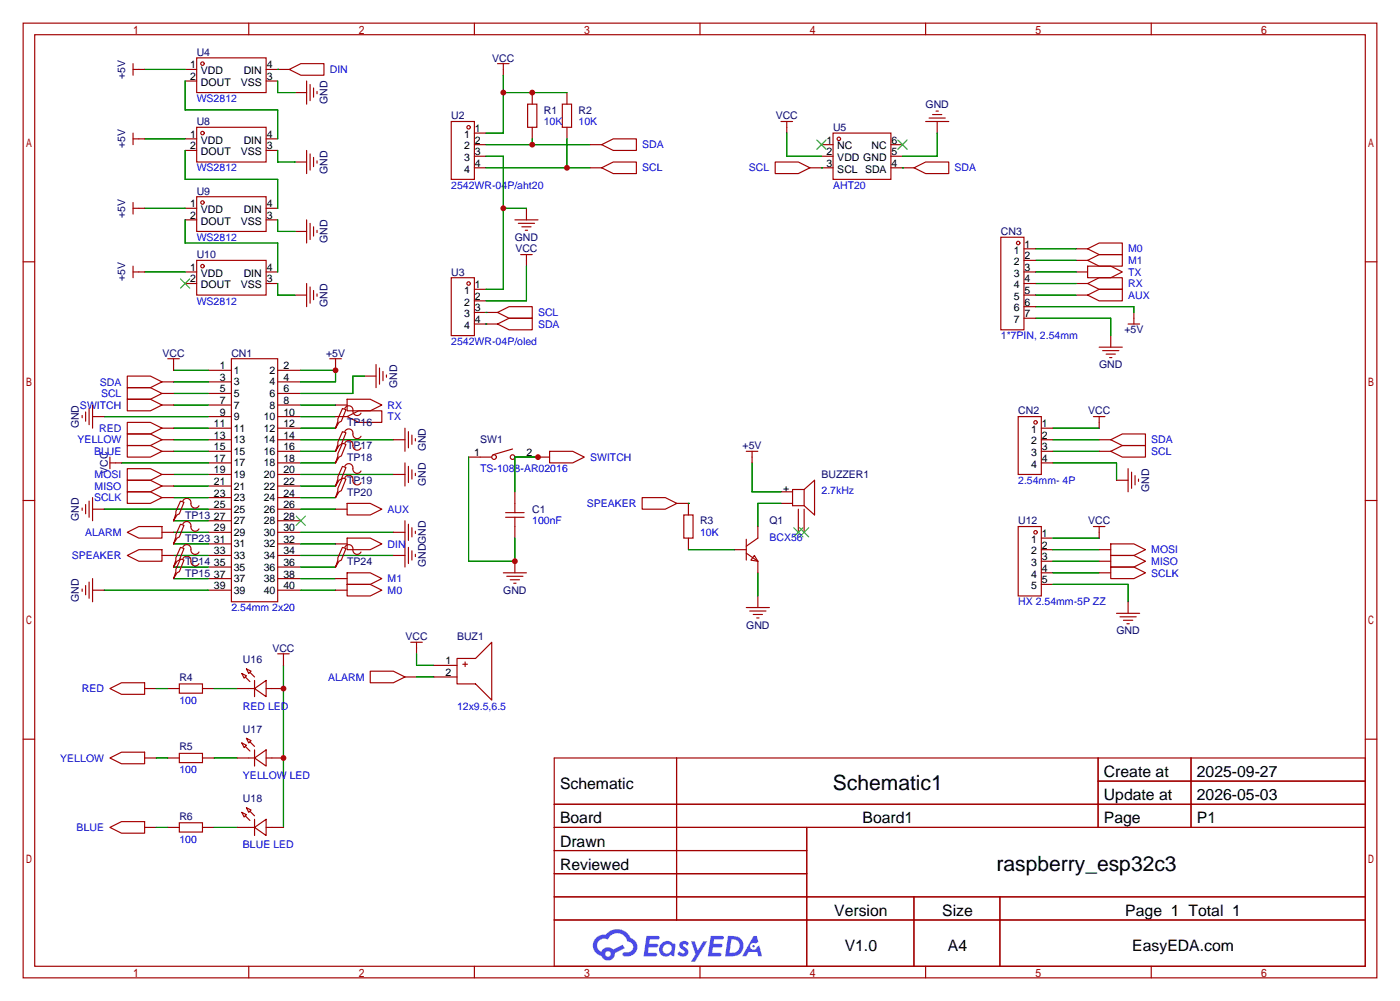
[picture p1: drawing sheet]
<svg xmlns="http://www.w3.org/2000/svg" width="307mm" height="220mm" viewBox="0 0 307 220" stroke-linecap="round" stroke-linejoin="round" font-family="sans-serif">
<g fill="none" stroke="#a10000" stroke-width=".25">
<path d="M5.1 5.1h297.2v209.5h-297.2zM7.6 7.6h292.1v204.5h-292.1zM54.6 5.1v2.5M104.1 5.1v2.5M153.7 5.1v2.5M203.2 5.1v2.5M252.7 5.1v2.5M5.1 57.5h2.5M299.7 57.5h2.6M5.1 109.9h2.5M299.7 109.9h2.6M5.1 162.2h2.5"/>
<path d="M121.7 166.4h178v45.7h-178zM121.7 176.5h178M148.5 166.4v35.5M241.1 166.4v15.2M241.1 171.4h58.6M261.5 166.4v15.2M299.7 162.2h2.6M121.7 181.6h178M121.7 186.7h55.4M121.7 196.8h178M121.7 191.8h55.4M177.1 181.6v30.5"/>
<path d="M200.6 196.8v15.3M219.5 196.8v15.3M54.6 212.1v2.5M104.1 212.1v2.5M121.7 201.9h178M153.7 212.1v2.5M203.2 212.1v2.5M252.7 212.1v2.5"/>
</g>
<g fill="#5487ff">
<path d="M149.4 206.8a1.3 1.3 0 0 1 1.8 .3l-.4 .6a.54 .54 0 0 0-.9-.3l.2 .3a1.28 1.28 0 0 1 .7 2 1.53 1.53 0 0 1-2.1-.3l.5-.6 .8 .4a.31 .31 0 0 0 .3-.2 .31 .31 0 0 0-.3-.4 1.12 1.12 0 0 1-.6-1.8z"/>
<path d="M151.7 206.6h.8l.7 2 1.2-2h.9l-2.7 4.5h-.9l1-1.6z"/>
<path d="M141.9 205.4h2.3a.46 .46 0 0 1 .5 .1 .46 .46 0 0 1 .1 .5l-.4 .2h-1.7l-.2 .9h1.7a.4 .4 0 0 1 .3 .5 .4 .4 0 0 1-.4 .3h-1.7l-.1 1.2h1.3a.46 .46 0 0 1 .5 .1 .46 .46 0 0 1 .1 .5l-.3 .2h-2.6z"/>
<path d="M156 205.4h2.3a.47 .47 0 0 1 .5 .1 .47 .47 0 0 1 .1 .5l-.4 .2h-1.7l-.1 .9h1.6a.4 .4 0 0 1 .3 .5 .4 .4 0 0 1-.4 .3h-1.7l-.1 1.2h1.3a.46 .46 0 0 1 .5 .1 .46 .46 0 0 1 .2 .5l-.4 .2h-2.6z"/>
<path d="M165.4 205.4h.7l.4 1.4-.6 .3a.75 .75 0 0 0-1.2 .3 .75 .75 0 0 0 .5 1.1 .75 .75 0 0 0 1-.7l.5-.3 .6 2.4h-.8l-.3-1h-1.8l-.6 1h-.9z"/>
<path d="M159.8 205.4l-.6 4.5h1.4a2.27 2.27 0 0 0 2.6-2.3 2.27 2.27 0 0 0-2.7-2.2zM160.6 206.2a1.5 1.5 0 0 1 1.8 1.5 1.5 1.5 0 0 1-2 1.4h-.2z"/>
<path d="M145.2 207.1a1.6 1.6 0 0 0-.3 2.2 1.6 1.6 0 0 0 2.3 .2l.8 .4 .3-2.5-.2-.2-.4-.1a1.58 1.58 0 0 0-2.5 0zM145.8 207.6a.98 .98 0 0 1 1.6 .4 .98 .98 0 0 1-1 1.3 .94 .94 0 0 1-.9-.7 .94 .94 0 0 1 .3-1z"/>
<path d="M130.9 205.8a2.37 2.37 0 0 0 1.1 4 1.54 1.54 0 0 0 1.8 1 1.54 1.54 0 0 0 1.2-1.6l2.2-1.1-.5-.7-2.1 1a1.57 1.57 0 0 0-2.6 .5 1.5 1.5 0 0 1-.7-2.1 1.5 1.5 0 0 1 2.2-.5 2.23 2.23 0 0 1 2.2-1.5 2.23 2.23 0 0 1 2 1.9 1.16 1.16 0 0 1 1.3 1.1 1.16 1.16 0 0 1-1.1 1.2h-.7a.47 .47 0 0 0-.6 .4 .47 .47 0 0 0 .5 .5 2.17 2.17 0 0 0 2.5-.9 2.17 2.17 0 0 0-.4-2.7l-.8-.4a3.2 3.2 0 0 0-5.4-.8l-1.1 .1zM132.9 209.4a.6 .6 0 0 1 1.2 0 .6 .6 0 0 1-1.2 0z"/>
<circle cx="165.4" cy="207.7" r=".28"/>
</g>
<g fill="none" stroke="#a10000" stroke-width=".25">
<path d="M29.2 15.2h2.5M29.2 14v2.5M40.6 15.2h2.6M40.6 17.8h2.6M43.2 12.7h15.2v7.6h-15.2zM58.4 15.2h5.1M58.4 17.8h2.6M63.5 15.2l2.5-1.2h5.1v2.5h-5.1zM67.3 17.8v5.1M68.1 18.5v3.6M68.8 19.3v2M109.2 14h2.6"/>
<path d="M110.5 14v2.5M29.2 29.2v2.6M29.2 30.5h2.5M40.6 30.5h2.6M40.6 33h2.6M43.2 27.9h15.2v7.7h-15.2zM58.4 30.5h2.6M58.4 33h2.6M64.8 20.3h2.5M64.8 35.6h2.5M67.3 33v5.1M68.1 33.8v3.5"/>
<path d="M68.8 34.5v2.1M69.6 20.1v.5M69.6 35.3v.5M99.1 26.7h5v12.7h-5zM104.1 29.2h2.6M104.1 31.8h2.6M104.1 34.3h2.6M104.1 36.8h2.6M115.8 22.9h2.1v5h-2.1zM116.8 20.3v2.6M116.8 27.9v2.6M123.4 22.9h2.1v5h-2.1z"/>
<path d="M124.5 20.3v2.6M124.5 27.9v2.6M129.5 31.8h2.6M129.5 36.8h2.6M132.1 36.8l2.5-1.2h5.1v2.5h-5.1zM132.1 31.8l2.5-1.3h5.1v2.5h-5.1zM170.2 35.6h5.1l2.5 1.2-2.5 1.3h-5.1zM171.4 26.7h2.6M172.7 26.7v2.5M177.8 36.8h5.1M180.3 31.8h2.6M180.3 34.3h2.6"/>
<path d="M182.9 29.2h12.7v10.2h-12.7zM195.6 31.8h2.5M195.6 34.3h2.5M195.6 36.8h5.1M200.7 36.8l2.5-1.2h5.1v2.5h-5.1zM203.2 26.7h5.1M204 25.9h3.5M204.7 25.1h2.1M205.5 24.4h.5M205.7 26.7v2.5M29.2 44.4v2.6M29.2 58.4v2.6"/>
<path d="M29.2 45.7h2.5M29.2 59.7h2.5M40.6 48.3h2.6M40.6 45.7h2.6M40.6 59.7h2.6M43.2 43.2h15.2v7.6h-15.2zM43.2 57.1h15.2v7.7h-15.2zM58.4 48.3h2.6M58.4 45.7h2.6M58.4 59.7h2.6M64.8 50.8h2.5M67.3 48.3v5"/>
<path d="M68.1 49v3.6M68.8 49.8v2M69.6 50.5v.6M113 48.3h5.1M113.8 49h3.5M114.3 55.9h2.5M114.6 49.8h2M115.3 50.5h.5M115.6 45.7v2.6M115.6 55.9v2.5M219.7 52.1h5.1v20.3h-5.1zM224.8 59.7h2.5"/>
<path d="M224.8 54.6h2.5M224.8 57.1h2.5M236.2 59.7h2.6M236.2 54.6h2.6M236.2 57.1h2.6M238.8 54.6l2.5-1.3h5.1v2.6h-5.1zM238.8 57.1l2.5-1.2h5.1v2.5h-5.1zM238.8 58.4h5l2.6 1.3-2.6 1.3h-5zM36.8 78.7h2.6M38.1 78.7v2.6M40.6 62.2h2.6M50.8 78.7h10.2v53.4h-10.2z"/>
<path d="M58.4 62.2h2.6M64.8 64.8h2.5M67.3 62.2v5.1M68.1 63v3.5M68.8 63.8v2M69.6 64.5v.5M72.4 78.7h2.5M73.7 78.7v2.6M99.1 61h5v12.7h-5zM104.1 63.5h2.6M104.1 66h2.6M104.1 68.6h5.1"/>
<path d="M104.1 71.1h5.1M109.2 71.1l2.6-1.3h5v2.6h-5zM109.2 68.6l2.6-1.3h5v2.5h-5zM224.8 64.8h2.5M224.8 62.2h2.5M224.8 67.3h2.5M224.8 69.8h2.5M236.2 64.8h2.6M236.2 62.2h2.6M238.8 62.2l2.5-1.2h5.1v2.5h-5.1zM238.8 64.8l2.5-1.3h5.1v2.5h-5.1zM241.3 76.2h5.1"/>
<path d="M242.1 77h3.5M242.8 77.7h2.1M243.6 78.5h.5M243.8 73.7v2.5M247.6 71.1h2.6M248.9 68.6v2.5M18 91.2v.5M18.8 90.4v2.1M19.6 89.7v3.5M20.3 91.4h2.6M20.3 88.9v5.1M27.9 85.1h5.1l2.6 1.3-2.6 1.2h-5.1z"/>
<path d="M27.9 82.5h5.1l2.6 1.3-2.6 1.3h-5.1zM27.9 92.7h5.1l2.6 1.3-2.6 1.2h-5.1zM27.9 95.2h5.1l2.6 1.3-2.6 1.3h-5.1zM27.9 97.8h5.1l2.6 1.3-2.6 1.2h-5.1zM27.9 87.6h5.1l2.6 1.3-2.6 1.3h-5.1zM35.6 99.1h2.5M35.6 96.5h2.5M35.6 94h2.5M35.6 88.9h2.5M35.6 86.4h2.5M35.6 83.8h2.5M45.7 99.1h5.1"/>
<path d="M45.7 96.5h5.1M45.7 94h5.1M45.7 91.4h5.1M45.7 88.9h5.1M45.7 86.4h5.1M45.7 83.8h5.1M45.7 81.3h5.1M61 99.1h5M61 96.5h5M61 94h5M61 91.4h5M61 88.9h5"/>
<path d="M61 86.4h5M61 83.8h5M61 81.3h5M73.7 91.4h2.5M73.7 88.9h2.5M73.7 93.7v.3M73.7 98.8v.3M75.2 89.7l.7 .2-1 2.6-.5 .2-.7 1.3 .5-1.5v-.6zM75.2 94.7l.7 .3-1 2.5-.5 .3-.7 1.3 .5-1.6v-.5zM75.2 97.3l.7 .2-1 2.6-.5 .2-.7 1.3 .5-1.5v-.5zM75.7 89.7a.93 .93 0 0 1 1.1-.6 .93 .93 0 0 1 .7 1.1 .94 .94 0 0 0 .6 1 .94 .94 0 0 0 1.1-.5M75.7 94.7a.93 .93 0 0 1 1.1-.5 .93 .93 0 0 1 .7 1 .94 .94 0 0 0 .6 1 .94 .94 0 0 0 1.1-.4"/>
<path d="M75.7 97.3a.93 .93 0 0 1 1.1-.6 .93 .93 0 0 1 .7 1.1 .94 .94 0 0 0 .6 1 .94 .94 0 0 0 1.1-.5M76.2 91.4l2.5-1.2h5.1v2.5h-5.1zM76.2 87.6h5.1l2.5 1.3-2.5 1.3h-5.1zM80 82.5h2.5M82.5 80v5.1M83.3 80.8v3.5M84.1 81.5v2.1M84.8 82.3v.5M86.4 96.5h2.5M88.9 94v5.1M89.7 94.7v3.6M90.4 95.5v2"/>
<path d="M91.2 96.3v.5M112.5 98.6l-4.3 1.2M120.6 99.1h5.1l2.6 1.2-2.6 1.3h-5.1zM163.8 99.1h2.6M165.1 99.1v2.5M223.5 91.4h5.1v12.7h-5.1zM228.6 99.1h2.5M228.6 96.5h2.5M228.6 94h2.5M240 91.4h2.6M241.3 99.1h2.5M241.3 96.5h2.5"/>
<path d="M241.3 91.4v2.6M243.8 99.1l2.6-1.3h5.1v2.5h-5.1zM243.8 96.5l2.6-1.3h5.1v2.6h-5.1zM18 111.5v.5M18.8 110.7v2.1M19.6 110v3.5M20.3 111.8h2.6M20.3 109.2v5.1M24.1 101.6h2.6M24.1 100.3v2.6M27.9 116.8l2.6-1.2h5.1v2.5h-5.1zM27.9 102.9h5.1l2.6 1.2-2.6 1.3h-5.1z"/>
<path d="M27.9 105.4h5.1l2.6 1.3-2.6 1.2h-5.1zM27.9 107.9h5.1l2.6 1.3-2.6 1.3h-5.1zM35.6 116.8h2.5M35.6 109.2h2.5M35.6 106.7h2.5M35.6 104.1h2.5M38.1 114v.3M38.1 119.1v.3M39.6 110l.8 .2-1 2.6-.5 .2-.8 1.3 .5-1.5v-.5zM39.6 115.1l.8 .2-1 2.6-.5 .2-.8 1.3 .5-1.5v-.6zM40.1 110a.93 .93 0 0 1 1.2-.6 .93 .93 0 0 1 .6 1.1 .94 .94 0 0 0 .7 1 .94 .94 0 0 0 1.1-.5M40.1 115.1a.93 .93 0 0 1 1.2-.6 .93 .93 0 0 1 .6 1.1 .94 .94 0 0 0 .7 1 .94 .94 0 0 0 1.1-.5"/>
<path d="M45.7 119.4h5.1M45.7 116.8h5.1M45.7 114.3h5.1M45.7 111.8h5.1M45.7 109.2h5.1M45.7 106.7h5.1M45.7 104.1h5.1M45.7 101.6h5.1M61 119.4h5M61 116.8h5M61 114.3h5M61 111.8h5"/>
<path d="M61 109.2h5M61 106.7h5M61 104.1h5M61 101.6h5M73.7 119.4h2.5M73.7 111.8h2.5M73.7 101.3v.3M73.7 106.4v.3M73.7 109v.2M75.2 102.4l.7 .2-1 2.6-.5 .2-.7 1.3 .5-1.5v-.6zM75.2 104.9l.7 .3-1 2.5-.5 .2-.7 1.3 .5-1.5v-.5zM75.7 102.4a.93 .93 0 0 1 1.1-.6 .93 .93 0 0 1 .7 1.1 .94 .94 0 0 0 .6 1 .94 .94 0 0 0 1.1-.5"/>
<path d="M75.7 104.9a.93 .93 0 0 1 1.1-.6 .93 .93 0 0 1 .7 1.1 .94 .94 0 0 0 .6 1 .94 .94 0 0 0 1.1-.5M76.2 118.1h5.1l2.5 1.3-2.5 1.2h-5.1zM76.2 110.5h5.1l2.5 1.3-2.5 1.2h-5.1zM86.4 116.8h2.5M86.4 104.1h2.5M88.9 101.6v5.1M88.9 114.3v10.2M89.7 102.4v3.5M89.7 115.1v3.5M90.4 103.1v2.1M90.4 115.8v2.1M91.2 103.9v.5"/>
<path d="M91.2 116.6v.5M102.9 100.3h5M111 112.5h4.1M111 113.5h4.1M113 107.9v4.6M113 113.5v4.6M113 100.3h7.6M141 109.2h5l2.6 1.3-2.6 1.3h-5zM148.6 110.5h2.5v2.5M150.1 113h2v5.1h-2zM151.1 118.1v2.5M163.8 118.4v4.5"/>
<path d="M166.4 115.6v2.5l-2.6 1.8M171.4 107.9h2.6M171.4 110.5h2.6M175.3 111.8v5M176.5 107.4l2.3-2v7.6l-2.3-2M176.5 107.4v3.6M176.5 111.8v5M176.5 107.4h-2.5v3.6h2.5M223.5 115.6h5.1v15.2h-5.1zM228.6 101.6h2.5M228.6 118.1h2.5M240 115.6h2.6"/>
<path d="M241.3 115.6v2.5M243.8 119.4h5.1l2.6 1.2-2.6 1.3h-5.1zM245.1 105.4h2.5M247.6 102.9v5M248.4 103.6v3.6M249.2 104.4v2M249.9 105.2v.5M18 129.3v.5M18.8 128.5v2.1M19.6 127.8v3.5M20.3 129.5h2.6M20.3 127v5.1"/>
<path d="M27.9 121.9l2.6-1.3h5.1v2.6h-5.1zM35.6 121.9h2.5M38.1 124.2v.3M38.1 126.7v.3M39.6 120.1l.8 .3-1 2.5-.5 .3-.8 1.3 .5-1.6v-.5zM39.6 122.7l.8 .2-1 2.6-.5 .2-.8 1.3 .5-1.5v-.5zM40.1 120.1a.93 .93 0 0 1 1.2-.5 .93 .93 0 0 1 .6 1 .94 .94 0 0 0 .7 1 .94 .94 0 0 0 1.1-.4M40.1 122.7a.93 .93 0 0 1 1.2-.6 .93 .93 0 0 1 .6 1.1 .94 .94 0 0 0 .7 1 .94 .94 0 0 0 1.1-.5M45.7 129.5h5.1M45.7 127h5.1M45.7 124.5h5.1M45.7 121.9h5.1"/>
<path d="M61 129.5h5M61 127h5M61 124.5h5M61 121.9h5M73.7 129.5h2.5M73.7 127h2.5M73.7 124.2v.3M75.2 120.1l.7 .3-1 2.5-.5 .3-.7 1.3 .5-1.6v-.5zM75.7 120.1a.93 .93 0 0 1 1.1-.5 .93 .93 0 0 1 .7 1 .94 .94 0 0 0 .6 1 .94 .94 0 0 0 1.1-.4M76.2 128.3h5.1l2.5 1.2-2.5 1.3h-5.1zM76.2 125.7h5.1l2.5 1.3-2.5 1.3h-5.1zM86.4 121.9h2.5"/>
<path d="M89.7 120.1v3.6M90.4 120.9v2M91.2 121.7v.5M110.5 125.7h5.1M111.3 126.5h3.5M112 127.3h2M112.8 128h.5M113 123.2v2.5M161.3 120.6h2.5M163.8 133.3h5.1M163.8 121.4l2.6 1.8M164.6 134.1h3.5"/>
<path d="M165.4 134.9h2M165.6 121.9l.8 1.3-1.6-.3zM166.1 135.6h.5M166.4 123.2v2.5M166.4 130.8v2.5M228.6 125.7h2.5M228.6 120.6h2.5M228.6 123.2h2.5M228.6 128.3h2.5M241.3 125.7h2.5M241.3 120.6h2.5M241.3 123.2h2.5"/>
<path d="M243.8 121.9h5.1l2.6 1.3-2.6 1.3h-5.1zM243.8 124.5h5.1l2.6 1.2-2.6 1.3h-5.1zM245.1 134.6h5.1M245.9 135.4h3.5M246.6 136.1h2.1M247.4 136.9h.5M247.6 132.1v2.5M24.1 151.1l2.6-1.2h5v2.5h-5zM31.7 151.1h2.6M36.8 151.1h2.6M39.4 150.1h5v2h-5zM44.4 151.1h2.6"/>
<path d="M52.1 151.1h3.8M53.1 147.8l1 .5-.5 .5zM53.8 148.6l1.1 1M54.1 146.8l1 .5-.5 .5zM54.9 147.6l1 1M55.9 151.1l2.5-1.7v3.5zM55.9 149.4v3.5M58.4 151.1h3.8M61 143.5h2.5M62.2 143.5v2.5M81.3 147.3h5.1l2.5 1.3-2.5 1.3h-5.1zM88.9 148.6h2.5"/>
<path d="M90.2 141h2.5M91.4 141v2.5M95.2 148.6h5.1M95.2 146h5.1M100.3 144.5h4.1l3.5-3.5v12.7l-3.5-3.6h-4.1zM101.6 145.8h1M102.1 145.3v1M24.1 166.4l2.6-1.3h5v2.5h-5zM31.7 166.4h2.6M36.8 166.4h2.6M39.4 165.4h5v2h-5zM44.4 166.4h2.6"/>
<path d="M52.1 166.4h3.8M53.1 163.1l1 .5-.5 .5zM53.1 178.3l1 .5-.5 .5zM53.8 163.8l1.1 1M53.8 179.1l1.1 1M54.1 162.1l1 .5-.5 .5zM54.1 177.3l1 .5-.5 .5zM54.9 162.8l1 1M54.9 178.1l1 1M55.9 166.4l2.5-1.8v3.5zM55.9 164.6v3.5M55.9 179.8v3.6"/>
<path d="M58.4 166.4h3.8M24.1 181.6l2.6-1.3h5v2.6h-5zM31.7 181.6h2.6M36.8 181.6h2.6M39.4 180.6h5v2h-5zM44.4 181.6h2.6M52.1 181.6h3.8M55.9 181.6l2.5-1.8v3.6zM58.4 181.6h3.8"/>
<circle cx="44.4" cy="14" r=".38"/>
<circle cx="44.4" cy="29.2" r=".38"/>
<circle cx="102.9" cy="27.9" r=".38"/>
<circle cx="184.1" cy="30.5" r=".38"/>
<circle cx="44.4" cy="44.4" r=".38"/>
<circle cx="44.4" cy="58.4" r=".38"/>
<circle cx="223.5" cy="53.3" r=".38"/>
<circle cx="102.9" cy="62.2" r=".38"/>
<circle cx="227.3" cy="92.7" r=".38"/>
<circle cx="108.5" cy="100.3" r=".51"/>
<circle cx="112.5" cy="100.3" r=".51"/>
<circle cx="227.3" cy="116.8" r=".38"/>
</g>
<path d="M179.3 30.7l2.1 2.1M181.4 30.7l-2.1 2.1M197.1 30.7l2 2.1M199.1 30.7l-2 2.1M39.6 61.2l2.1 2M41.7 61.2l-2.1 2M65 113.3l2.1 2M67.1 113.3l-2.1 2M174.2 115.8l2.1 2.1M175.5 115.8l2 2.1M176.3 115.8l-2.1 2.1M177.5 115.8l-2 2.1" fill="none" stroke="#3c3" stroke-width=".25"/>
<g fill="none" stroke="#008700" stroke-width=".25">
<path d="M31.7 15.2h8.9M40.6 17.8v6.3h20.4v6.4M61 15.2h.1M61 17.8v2.5h3.8M110.5 16.5v12.7h-3.8M31.7 30.5h8.9M40.6 33v6.4h20.4v6.3M61 33v2.6h3.8M106.7 34.3h3.8v29.2h-3.8M106.7 31.8h22.8M106.7 36.8h22.8M110.5 20.3h14"/>
<path d="M116.8 30.5v1.3M124.5 30.5v6.3M172.7 29.2v5.1h7.6M180.3 36.8h.1M198.1 36.8h.1M205.7 29.2v5.1h-7.6M31.7 45.7h8.9M31.7 59.7h8.9M40.6 48.3v5h20.4v6.4M61 48.3v2.5h3.8M110.5 45.7h5.1M115.6 58.4v7.6h-8.9"/>
<path d="M227.3 59.7h8.9M227.3 54.6h8.9M227.3 57.1h8.9M61 62.2v2.6h3.8M106.7 68.6h.1M106.7 71.1h.1M227.3 64.8h8.9M227.3 69.8h16.5v3.9M227.3 67.3h21.6v1.3M227.3 62.2h8.9M22.9 91.4h22.8M38.1 81.3h7.6"/>
<path d="M38.1 83.8h7.6M38.1 86.4h7.6M38.1 88.9h7.6M38.1 94h7.6M38.1 96.5h7.6M38.1 99.1h7.6M66 81.3h7.7v2.5h-7.7M66 88.9h7.7M66 91.4h7.7M66 94h7.7M66 96.5h20.4M66 99.1h7.7"/>
<path d="M80 82.5h-2.5v3.9h-11.5M231.1 94h10.2M231.1 96.5h10.2M231.1 99.1h10.2M22.9 111.8h22.8M26.7 101.6h19M38.1 104.1h7.6M38.1 106.7h7.6M38.1 109.2h7.6M38.1 114.3h7.6M38.1 116.8h7.6M38.1 119.4h7.6"/>
<path d="M66 101.6h7.7M66 104.1h20.4M66 106.7h7.7M66 109.2h7.7M66 111.8h7.7M66 116.8h20.4M66 119.4h7.7M102.9 100.3v22.9h10.1v-5.1M118.1 100.3h-5.1v7.6M151.1 110.5h.1M165.1 101.6v6.3h6.3M171.4 110.5h-5v5.1"/>
<path d="M231.1 101.6h14v3.8M231.1 118.1h10.2M22.9 129.5h22.8M38.1 121.9h7.6M38.1 124.5h7.6M38.1 127h7.6M66 121.9h20.4M66 124.5h7.7M66 127h7.7M66 129.5h7.7M151.1 120.6h10.2M166.4 125.7v5.1"/>
<path d="M231.1 123.2h10.2M231.1 120.6h10.2M231.1 125.7h10.2M231.1 128.3h16.5v3.8M34.3 151.1h2.5M47 151.1h5.1M62.2 146v35.6M91.4 143.5v2.5h3.8M91.4 148.6h3.8M34.3 166.4h2.5M47 166.4h5.1M34.3 181.6h2.5"/>
<path d="M47 181.6h5.1"/>
</g>
<g fill="#c00">
<circle cx="113" cy="123.2" r=".63"/>
<circle cx="118.1" cy="100.3" r=".63"/>
<circle cx="110.5" cy="45.7" r=".63"/>
<circle cx="110.5" cy="20.3" r=".63"/>
<circle cx="116.8" cy="20.3" r=".63"/>
<circle cx="116.8" cy="31.7" r=".63"/>
<circle cx="124.5" cy="36.8" r=".63"/>
<circle cx="73.7" cy="81.3" r=".63"/>
<circle cx="62.2" cy="151.1" r=".63"/>
<circle cx="62.2" cy="166.4" r=".63"/>
</g>
<g font-size="4.6">
<text x="182.9" y="173.5">Schematic1</text>
<text x="218.8" y="191.3">raspberry_esp32c3</text>
</g>
<g font-size="3.5">
<text x="122.9" y="173.1">Schematic</text>
<text x="242.3" y="170.6">Create at</text>
<text x="262.7" y="170.6">2025-09-27</text>
<text x="242.3" y="175.7">Update at</text>
<text x="262.7" y="175.7">2026-05-03</text>
<text x="122.9" y="180.7">Board</text>
<text x="122.9" y="185.8">Drawn</text>
<text x="189.3" y="180.7">Board1</text>
<text x="242.3" y="180.7">Page</text>
<text x="262.7" y="180.7">P1</text>
<text x="122.9" y="190.9">Reviewed</text>
<text x="183.1" y="201.1">Version</text>
<text x="206.8" y="201.1">Size</text>
<text x="247" y="201.1">Page 1 Total 1</text>
<text x="185.4" y="208.7">V1.0</text>
<text x="208.1" y="208.7">A4</text>
<text x="248.6" y="208.7">EasyEDA.com</text>
</g>
<g font-size="2.3" fill="#000080">
<text x="27.5" y="17.3" transform="rotate(-90 27.5 17.3)">+5V</text>
<text x="43.2" y="12.2">U4</text>
<text x="108.1" y="13.5">VCC</text>
<text x="71.9" y="22.9" transform="rotate(-90 71.9 22.9)">GND</text>
<text x="203.2" y="23.7">GND</text>
<text x="43.2" y="27.5">U8</text>
<text x="99.1" y="26.2">U2</text>
<text x="119.4" y="24.9">R1</text>
<text x="127" y="24.9">R2</text>
<text x="170.3" y="26.2">VCC</text>
<text x="182.9" y="28.7">U5</text>
<text x="27.5" y="32.6" transform="rotate(-90 27.5 32.6)">+5V</text>
<text x="71.9" y="38.1" transform="rotate(-90 71.9 38.1)">GND</text>
<text x="27.5" y="47.8" transform="rotate(-90 27.5 47.8)">+5V</text>
<text x="43.2" y="42.7">U9</text>
<text x="71.9" y="53.4" transform="rotate(-90 71.9 53.4)">GND</text>
<text x="113" y="52.9">GND</text>
<text x="219.7" y="51.6">CN3</text>
<text x="43.2" y="56.7">U10</text>
<text x="113.1" y="55.4">VCC</text>
<text x="27.5" y="61.8" transform="rotate(-90 27.5 61.8)">+5V</text>
<text x="99.1" y="60.5">U3</text>
<text x="71.9" y="67.3" transform="rotate(-90 71.9 67.3)">GND</text>
<text x="246.8" y="73.2">+5V</text>
<text x="35.7" y="78.3">VCC</text>
<text x="50.8" y="78.3">CN1</text>
<text x="71.6" y="78.3">+5V</text>
<text x="241.3" y="80.8">GND</text>
<text x="87.2" y="85.1" transform="rotate(-90 87.2 85.1)">GND</text>
<text x="17.3" y="94" transform="rotate(-90 17.3 94)">GND</text>
<text x="76.2" y="93.5">TP16</text>
<text x="223.5" y="91">CN2</text>
<text x="238.9" y="91">VCC</text>
<text x="76.2" y="98.6">TP17</text>
<text x="76.2" y="101.1">TP18</text>
<text x="93.5" y="99.1" transform="rotate(-90 93.5 99.1)">GND</text>
<text x="105.4" y="97.3">SW1</text>
<text x="163" y="98.6">+5V</text>
<text x="23.7" y="104" transform="rotate(-90 23.7 104)">VCC</text>
<text x="76.2" y="106.2">TP19</text>
<text x="93.5" y="106.7" transform="rotate(-90 93.5 106.7)">GND</text>
<text x="180.3" y="104.9">BUZZER1</text>
<text x="252.3" y="108" transform="rotate(-90 252.3 108)">GND</text>
<text x="40.6" y="113.8">TP13</text>
<text x="76.2" y="108.8">TP20</text>
<text x="116.8" y="112.6">C1</text>
<text x="17.3" y="114.3" transform="rotate(-90 17.3 114.3)">GND</text>
<text x="40.6" y="118.9">TP23</text>
<text x="153.7" y="115.1">R3</text>
<text x="168.9" y="115.1">Q1</text>
<text x="223.5" y="115.1">U12</text>
<text x="238.9" y="115.1">VCC</text>
<text x="40.6" y="124">TP14</text>
<text x="76.2" y="124">TP24</text>
<text x="93.5" y="124.5" transform="rotate(-90 93.5 124.5)">GNDGND</text>
<text x="40.6" y="126.5">TP15</text>
<text x="110.5" y="130.3">GND</text>
<text x="17.3" y="132.1" transform="rotate(-90 17.3 132.1)">GND</text>
<text x="163.8" y="138">GND</text>
<text x="59.8" y="143">VCC</text>
<text x="89" y="140.5">VCC</text>
<text x="100.3" y="140.5">BUZ1</text>
<text x="245.1" y="139.2">GND</text>
<text x="39.4" y="149.4">R4</text>
<text x="53.3" y="145.6">U16</text>
<text x="53.3" y="160.8">U17</text>
<text x="39.4" y="164.6">R5</text>
<text x="39.4" y="179.9">R6</text>
<text x="53.3" y="176.1">U18</text>
</g>
<g font-size="2.3">
<text x="41.8" y="15">1</text>
<text x="41.8" y="17.6">2</text>
<text x="44.1" y="16.3">VDD</text>
<text x="53.5" y="16.3">DIN</text>
<text x="58.5" y="17.6">3</text>
<text x="58.5" y="15">4</text>
<text x="44.1" y="18.8">DOUT</text>
<text x="52.9" y="18.8">VSS</text>
<text x="104.3" y="29">1</text>
<text x="41.8" y="30.3">1</text>
<text x="41.8" y="32.8">2</text>
<text x="44.1" y="31.5">VDD</text>
<text x="44.1" y="34.1">DOUT</text>
<text x="52.9" y="34.1">VSS</text>
<text x="53.5" y="31.5">DIN</text>
<text x="58.5" y="32.8">3</text>
<text x="58.5" y="30.3">4</text>
<text x="101.9" y="30.3">1</text>
<text x="101.9" y="32.8">2</text>
<text x="101.9" y="35.3">3</text>
<text x="104.3" y="31.5">2</text>
<text x="104.3" y="34.1">3</text>
<text x="181.5" y="31.5">1</text>
<text x="181.5" y="34.1">2</text>
<text x="183.8" y="32.8">NC</text>
<text x="183.8" y="35.3">VDD GND</text>
<text x="191.3" y="32.8">NC</text>
<text x="195.7" y="34.1">5</text>
<text x="195.7" y="31.5">6</text>
<text x="101.9" y="37.9">4</text>
<text x="104.3" y="36.6">4</text>
<text x="181.5" y="36.6">3</text>
<text x="183.8" y="37.9">SCL SDA</text>
<text x="195.7" y="36.6">4</text>
<text x="41.8" y="45.5">1</text>
<text x="44.1" y="46.8">VDD</text>
<text x="53.5" y="46.8">DIN</text>
<text x="58.5" y="45.5">4</text>
<text x="41.8" y="48">2</text>
<text x="44.1" y="49.3">DOUT</text>
<text x="52.9" y="49.3">VSS</text>
<text x="58.5" y="48">3</text>
<text x="41.8" y="59.5">1</text>
<text x="58.5" y="59.5">4</text>
<text x="222.6" y="55.7">1</text>
<text x="222.6" y="58.2">2</text>
<text x="224.9" y="54.4">1</text>
<text x="224.9" y="56.9">2</text>
<text x="224.9" y="59.5">3</text>
<text x="41.8" y="62">2</text>
<text x="44.1" y="60.7">VDD</text>
<text x="44.1" y="63.3">DOUT</text>
<text x="52.9" y="63.3">VSS</text>
<text x="53.5" y="60.7">DIN</text>
<text x="58.5" y="62">3</text>
<text x="101.9" y="64.5">1</text>
<text x="104.3" y="63.3">1</text>
<text x="104.3" y="65.8">2</text>
<text x="222.6" y="60.7">3</text>
<text x="222.6" y="63.3">4</text>
<text x="222.6" y="65.8">5</text>
<text x="224.9" y="62">4</text>
<text x="224.9" y="64.5">5</text>
<text x="101.9" y="67.1">2</text>
<text x="101.9" y="69.6">3</text>
<text x="104.3" y="68.4">3</text>
<text x="104.3" y="70.9">4</text>
<text x="222.6" y="68.4">6</text>
<text x="222.6" y="70.9">7</text>
<text x="224.9" y="67.1">6</text>
<text x="224.9" y="69.6">7</text>
<text x="101.9" y="72.2">4</text>
<text x="48.2" y="83.6">3</text>
<text x="48.2" y="81.1">1</text>
<text x="51.3" y="82.1">1</text>
<text x="59.2" y="82.1">2</text>
<text x="62.2" y="83.6">4</text>
<text x="62.2" y="81.1">2</text>
<text x="48.2" y="88.7">7</text>
<text x="48.2" y="86.1">5</text>
<text x="51.3" y="89.7">7</text>
<text x="51.3" y="87.1">5</text>
<text x="51.3" y="84.6">3</text>
<text x="59.2" y="89.7">8</text>
<text x="59.2" y="87.1">6</text>
<text x="59.2" y="84.6">4</text>
<text x="62.2" y="88.7">8</text>
<text x="62.2" y="86.1">6</text>
<text x="47" y="93.8">11</text>
<text x="48.2" y="91.2">9</text>
<text x="51.3" y="94.8">11</text>
<text x="51.3" y="92.2">9</text>
<text x="57.9" y="94.8">12</text>
<text x="57.9" y="92.2">10</text>
<text x="62.2" y="93.8">12</text>
<text x="62.2" y="91.2">10</text>
<text x="226.4" y="95">1</text>
<text x="228.7" y="93.8">1</text>
<text x="47" y="101.4">17</text>
<text x="47" y="98.8">15</text>
<text x="47" y="96.3">13</text>
<text x="51.3" y="99.8">15</text>
<text x="51.3" y="97.3">13</text>
<text x="57.9" y="99.8">16</text>
<text x="57.9" y="97.3">14</text>
<text x="62.2" y="101.4">18</text>
<text x="62.2" y="98.8">16</text>
<text x="62.2" y="96.3">14</text>
<text x="104.1" y="100.1">1</text>
<text x="115.6" y="100.1">2</text>
<text x="226.4" y="100.1">3</text>
<text x="226.4" y="97.6">2</text>
<text x="228.7" y="101.4">4</text>
<text x="228.7" y="98.8">3</text>
<text x="228.7" y="96.3">2</text>
<text x="47" y="106.5">21</text>
<text x="47" y="103.9">19</text>
<text x="51.3" y="107.5">21</text>
<text x="51.3" y="104.9">19</text>
<text x="51.3" y="102.4">17</text>
<text x="57.9" y="107.5">22</text>
<text x="57.9" y="104.9">20</text>
<text x="57.9" y="102.4">18</text>
<text x="62.2" y="106.5">22</text>
<text x="62.2" y="103.9">20</text>
<text x="172" y="108">+</text>
<text x="226.4" y="102.6">4</text>
<text x="47" y="111.5">25</text>
<text x="47" y="109">23</text>
<text x="51.3" y="112.5">25</text>
<text x="51.3" y="110">23</text>
<text x="57.9" y="112.5">26</text>
<text x="57.9" y="110">24</text>
<text x="62.2" y="111.5">26</text>
<text x="62.2" y="109">24</text>
<text x="47" y="119.2">31</text>
<text x="47" y="116.6">29</text>
<text x="47" y="114.1">27</text>
<text x="51.3" y="117.6">29</text>
<text x="51.3" y="115.1">27</text>
<text x="57.9" y="117.6">30</text>
<text x="57.9" y="115.1">28</text>
<text x="62.2" y="119.2">32</text>
<text x="62.2" y="116.6">30</text>
<text x="62.2" y="114.1">28</text>
<text x="226.4" y="119.2">1</text>
<text x="228.7" y="117.9">1</text>
<text x="47" y="124.2">35</text>
<text x="47" y="121.7">33</text>
<text x="51.3" y="125.2">35</text>
<text x="51.3" y="122.7">33</text>
<text x="51.3" y="120.2">31</text>
<text x="57.9" y="125.2">36</text>
<text x="57.9" y="122.7">34</text>
<text x="57.9" y="120.2">32</text>
<text x="62.2" y="124.2">36</text>
<text x="62.2" y="121.7">34</text>
<text x="226.4" y="121.7">2</text>
<text x="226.4" y="124.2">3</text>
<text x="228.7" y="120.4">2</text>
<text x="228.7" y="123">3</text>
<text x="228.7" y="125.5">4</text>
<text x="47" y="129.3">39</text>
<text x="47" y="126.8">37</text>
<text x="51.3" y="130.3">39</text>
<text x="51.3" y="127.8">37</text>
<text x="57.9" y="130.3">40</text>
<text x="57.9" y="127.8">38</text>
<text x="62.2" y="129.3">40</text>
<text x="62.2" y="126.8">38</text>
<text x="226.4" y="126.8">4</text>
<text x="226.4" y="129.3">5</text>
<text x="228.7" y="128">5</text>
<text x="97.8" y="145.8">1</text>
<text x="97.8" y="148.4">2</text>
</g>
<g font-size="2.3" fill="#00f">
<text x="72.4" y="16">DIN</text>
<text x="43.2" y="22.4">WS2812</text>
<text x="119.4" y="27.5">10K</text>
<text x="127" y="27.5">10K</text>
<text x="141" y="32.6">SDA</text>
<text x="43.2" y="37.6">WS2812</text>
<text x="99.1" y="41.4">2542WR-04P/aht20</text>
<text x="141" y="37.6">SCL</text>
<text x="164.4" y="37.6">SCL</text>
<text x="182.9" y="41.4">AHT20</text>
<text x="209.5" y="37.6">SDA</text>
<text x="43.2" y="52.9">WS2812</text>
<text x="247.6" y="55.4">M0</text>
<text x="247.6" y="58">M1</text>
<text x="247.6" y="63">RX</text>
<text x="247.6" y="65.6">AUX</text>
<text x="247.6" y="60.5">TX</text>
<text x="43.2" y="66.8">WS2812</text>
<text x="118.1" y="71.9">SDA</text>
<text x="118.1" y="69.4">SCL</text>
<text x="99.1" y="75.7">2542WR-04P/oled</text>
<text x="219.7" y="74.5">1*7PIN, 2.54mm</text>
<text x="17.6" y="89.7">SWITCH</text>
<text x="21.9" y="84.6">SDA</text>
<text x="22.2" y="87.2">SCL</text>
<text x="85.1" y="89.7">RX</text>
<text x="21.8" y="94.8">RED</text>
<text x="85.1" y="92.2">TX</text>
<text x="17" y="97.3">YELLOW</text>
<text x="20.6" y="99.9">BLUE</text>
<text x="129.5" y="101.1">SWITCH</text>
<text x="252.7" y="99.9">SCL</text>
<text x="252.7" y="97.3">SDA</text>
<text x="20.8" y="104.9">MOSI</text>
<text x="20.8" y="107.5">MISO</text>
<text x="105.4" y="103.7">TS-1088-AR02016</text>
<text x="223.5" y="106.2">2.54mm- 4P</text>
<text x="20.6" y="110">SCLK</text>
<text x="85.1" y="112.6">AUX</text>
<text x="128.8" y="111.3">SPEAKER</text>
<text x="180.3" y="108.5">2.7kHz</text>
<text x="18.7" y="117.6">ALARM</text>
<text x="116.8" y="115.1">100nF</text>
<text x="153.7" y="117.6">10K</text>
<text x="168.9" y="118.7">BCX56</text>
<text x="15.8" y="122.7">SPEAKER</text>
<text x="85.1" y="120.2">DIN</text>
<text x="252.7" y="121.5">MOSI</text>
<text x="252.7" y="124">MISO</text>
<text x="85.1" y="130.3">M0</text>
<text x="85.1" y="127.8">M1</text>
<text x="252.7" y="126.5">SCLK</text>
<text x="50.8" y="134.2">2.54mm 2x20</text>
<text x="223.5" y="132.9">HX 2.54mm-5P ZZ</text>
<text x="72.1" y="149.4">ALARM</text>
<text x="18" y="151.9">RED</text>
<text x="39.4" y="154.5">100</text>
<text x="53.3" y="155.7">RED LED</text>
<text x="100.3" y="155.7">12x9.5,6.5</text>
<text x="13.2" y="167.2">YELLOW</text>
<text x="39.4" y="169.7">100</text>
<text x="53.3" y="171">YELLOW LED</text>
<text x="16.8" y="182.4">BLUE</text>
<text x="39.4" y="185">100</text>
<text x="53.3" y="186.2">BLUE LED</text>
</g>
</svg>
